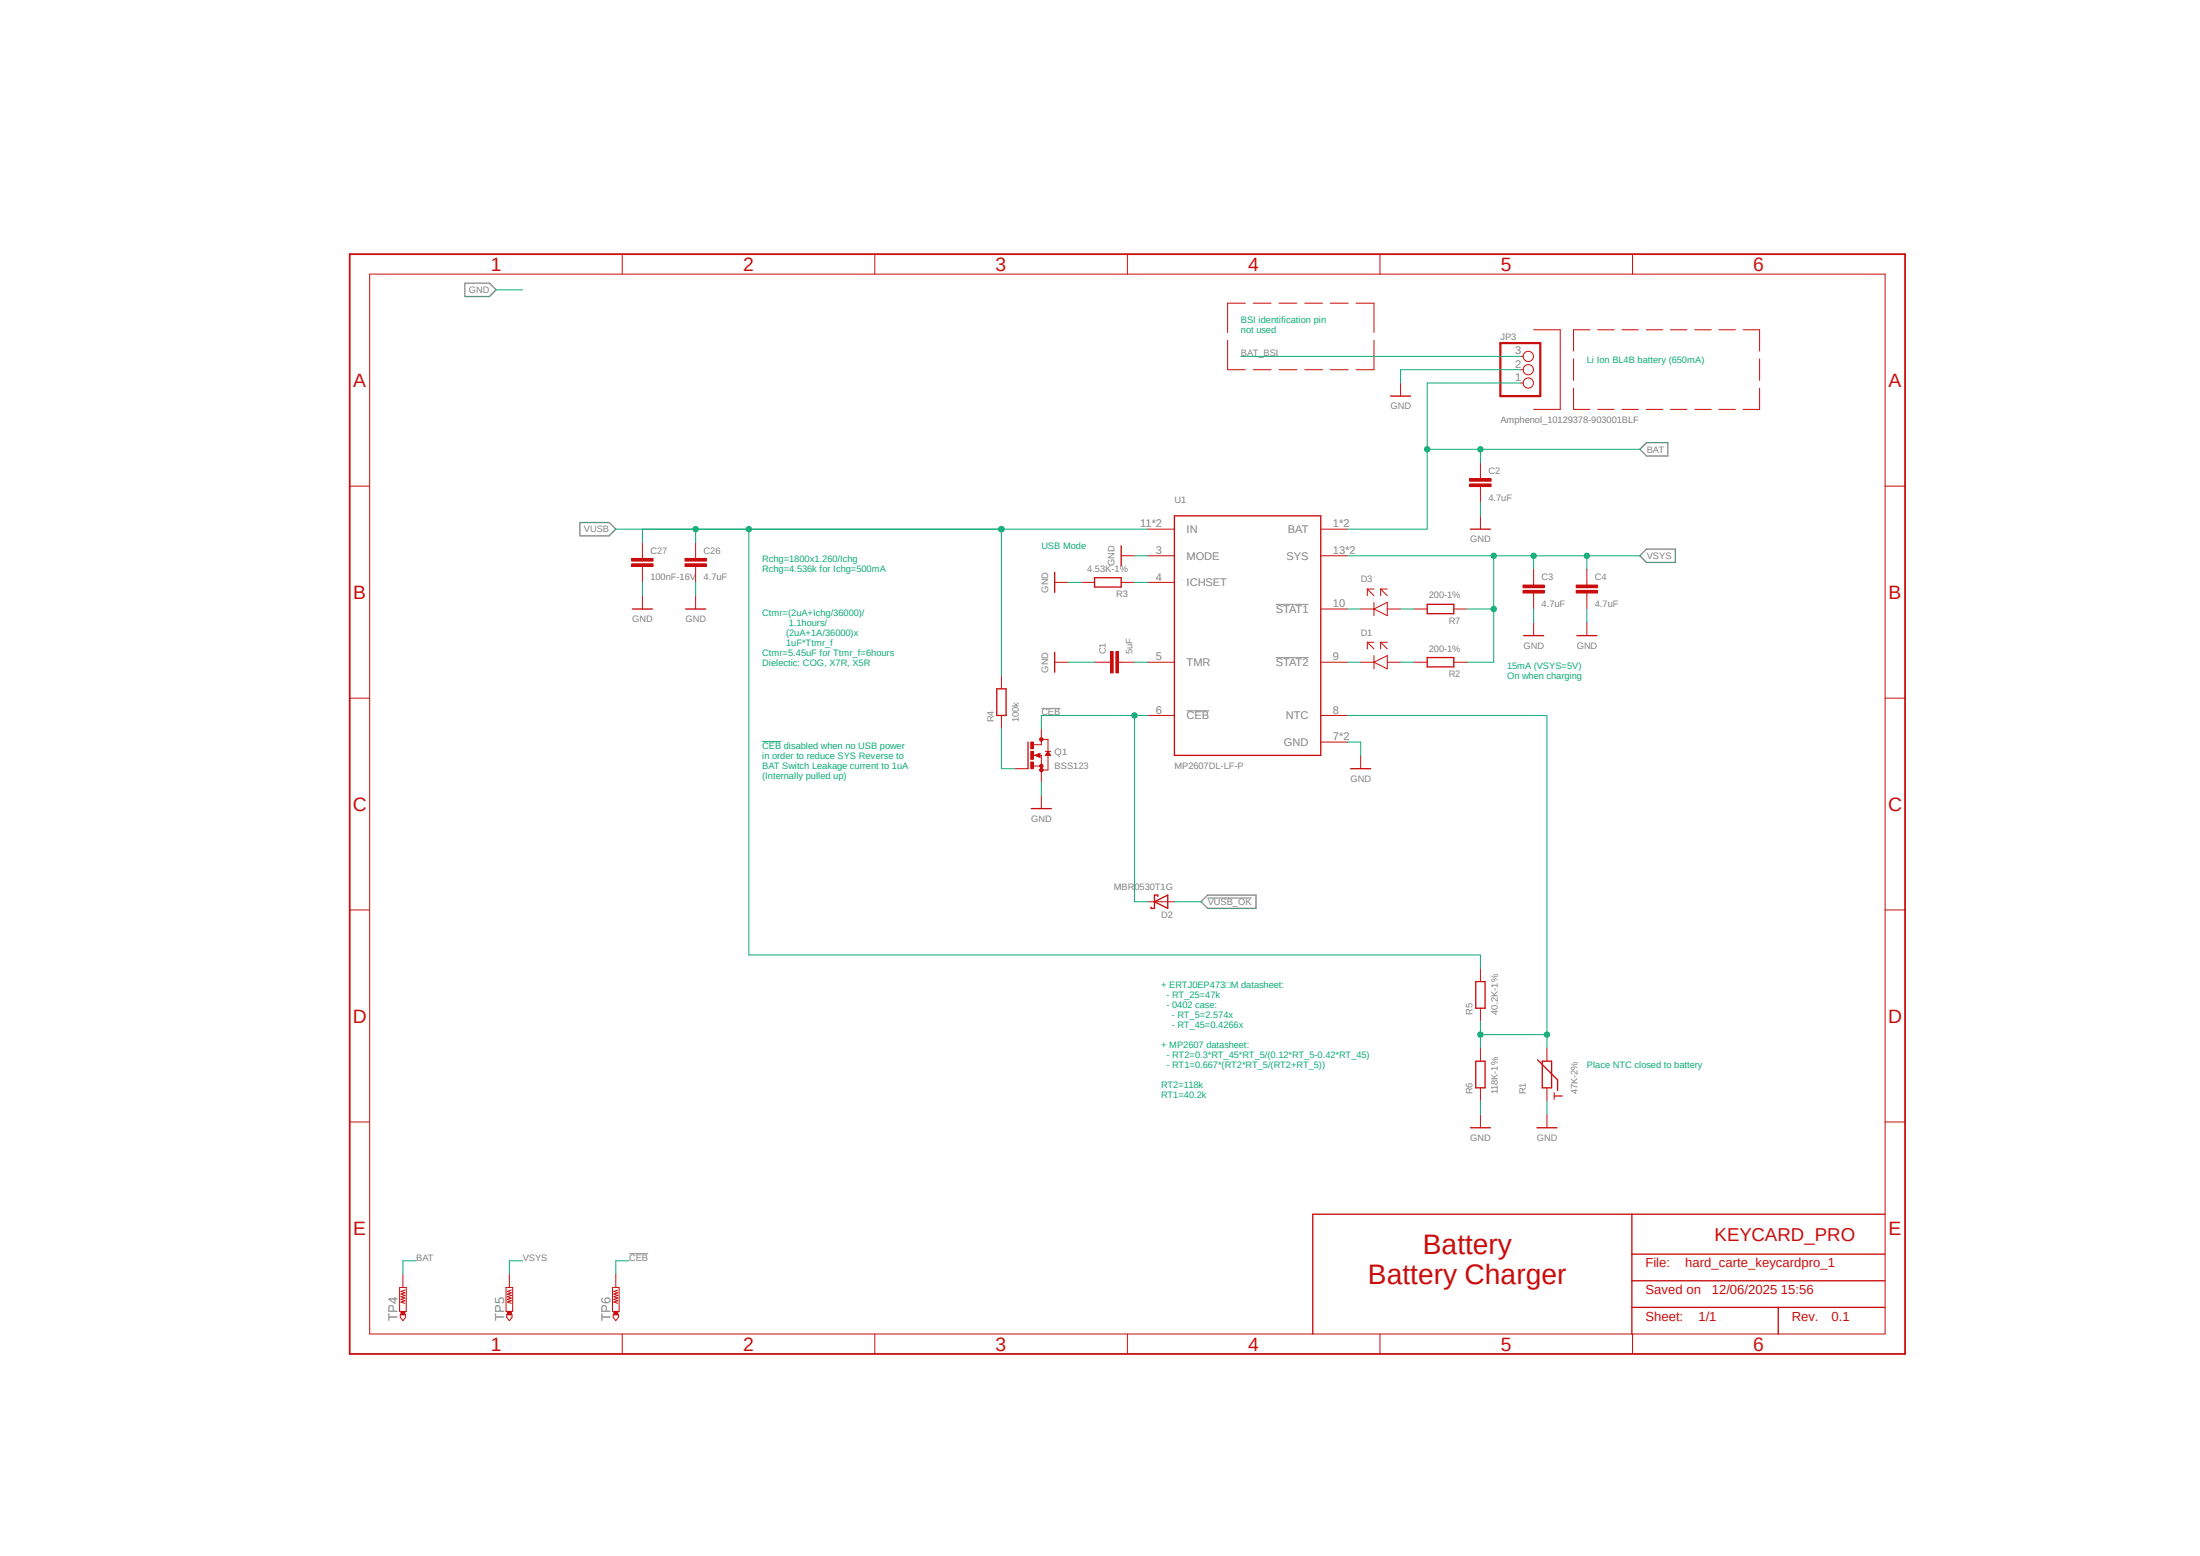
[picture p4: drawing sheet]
<svg xmlns="http://www.w3.org/2000/svg" width="420mm" height="297mm" viewBox="0 0 420 297" stroke-linecap="round" stroke-linejoin="round" font-family="sans-serif">
<path d="M66.3 48.2l297.8 210.8M364.1 48.2l-297.8 210.8" fill="none" stroke="#fff" stroke-width=".19"/>
<path d="M243.5 115.4h6.3M198.8 135.2h3.6M226.5 135.7h4.3M243.5 125.5h6.3M230.5 171.4h8.4M120.1 239.3h3.6" fill="none" stroke="#808080" stroke-width=".19"/>
<path d="M88.7 54.1h4.7l1.3 1.2-1.3 1.3h-4.7zM110.7 99.7h5.6l1.3 1.3-1.3 1.3h-5.6zM313.1 85.8l1.2-1.3h4.1v2.5h-4.1zM313.1 106.1l1.2-1.3h5.5v2.6h-5.5zM229.3 172.1l1.2-1.2h9.3v2.5h-9.3z" fill="none" stroke="#808080" stroke-width=".25"/>
<g fill="none" stroke="#c90d0c" stroke-width=".19">
<path d="M237.7 57.9h-3.3v5.6M239.3 57.9h3.4M244.2 57.9h3.4M249.1 57.9h3.4M254 57.9h3.4M258.9 57.9h3.4v5.6M234.4 64.9v5.7h3.3M239.3 70.6h3.4M244.2 70.6h3.4M249.1 70.6h3.4M254 70.6h3.4M262.3 64.9v5.7h-3.4"/>
<path d="M292.8 62.9h5.1v15.2h-5.1M300.4 74.1v4h3.1M300.4 68.5v4.1M303.5 62.9h-3.1v4.1M305 78.1h3.1M305 62.9h3.1M309.6 78.1h3.2M309.6 62.9h3.2M314.3 78.1h3.1M314.3 62.9h3.1M318.9 78.1h3.1M318.9 62.9h3.1"/>
<path d="M323.6 78.1h3.1M323.6 62.9h3.1M328.2 78.1h3.1M328.2 62.9h3.1M332.8 62.9h3.1v4.1M335.9 74.1v4h-3.1M335.9 68.5v4.1M282.6 98.5v2.5M201.3 111.2h2.6M214 106.1h2.6M201.3 126.4h2.6M259.8 126.4h2.5"/>
<path d="M261 122.6h1.3M261 122.6l1.3 1.3M261 122.6v1.3M262.3 125.1v2.6M262.3 126.4l2.5-1.3v2.6zM263.6 122.6l1.2 1.3M263.6 122.6h1.2M263.6 122.6v1.3M264.8 126.4h2.6M197.3 146.2h1.5M197.5 144.2l1-.4v.8zM198.8 141.1h1.3v5.9h-1.3v-2.8h-1.5"/>
<path d="M198.8 141.6v.6h-1.5M199.6 143.4h1M200.1 143.4l.5 .8h-1zM295.3 200v2.6M295.3 207.6v2.6M295.3 212.7v2.6"/>
</g>
<path d="M201.3 109.3v3.8M214 104.2v3.8M280.7 101h3.8M201.3 124.5v3.8M196.3 141.6v5.1M197.8 144.2l.6 .2v-.5l-.5 .3M200.1 143.7l.2 .4h-.5zM293.4 215.3h3.8M293.5 202.3l3.8 3.8v2.1M294.4 202.6h1.8v5h-1.8z" fill="none" stroke="#c90d0c" stroke-width=".25"/>
<circle cx="198.8" cy="147" r=".33" fill="#c90d0c"/>
<circle cx="198.8" cy="147" r=".33" fill="none" stroke="#c90d0c" stroke-width=".19"/>
<circle cx="198.8" cy="146.2" r=".33" fill="#c90d0c"/>
<circle cx="198.8" cy="146.2" r=".33" fill="none" stroke="#c90d0c" stroke-width=".19"/>
<circle cx="198.8" cy="141.1" r=".33" fill="#c90d0c"/>
<circle cx="198.8" cy="141.1" r=".33" fill="none" stroke="#c90d0c" stroke-width=".19"/>
<path d="M196.8 141.6h.5v1.3h-.5z" fill-rule="evenodd" fill="#c90d0c"/>
<path d="M196.8 141.6h.5v1.3h-.5z" fill="none" stroke="#c90d0c" stroke-width=".19"/>
<path d="M196.8 145.5h.5v1.2h-.5z" fill-rule="evenodd" fill="#c90d0c"/>
<path d="M196.8 145.5h.5v1.2h-.5z" fill="none" stroke="#c90d0c" stroke-width=".19"/>
<path d="M196.8 143.4h.5v1.5h-.5z" fill-rule="evenodd" fill="#c90d0c"/>
<path d="M122.6 113.7v2.5M132.8 106.1v.5M132.8 108.1v.5M198.8 139.1v2.5M193.7 146.7h2.6M196.8 143.4h.5v1.5h-.5zM198.8 146.7v2.6M198.8 151.8v2.5M259.8 144.2v2.5M219.1 172.1h5.1" fill="none" stroke="#c90d0c" stroke-width=".19"/>
<path d="M120.7 116.2h3.8M196.9 154.3h3.8M257.9 146.7h3.8M220.4 172.1l2.5-1.2v2.5zM221 171.1v-.2h-.6v2.5h-.6v-.3" fill="none" stroke="#c90d0c" stroke-width=".25"/>
<path d="M130.8 107.6h4v.5h-4z" fill-rule="evenodd" fill="#c90d0c"/>
<path d="M130.8 107.6h4v.5h-4z" fill="none" stroke="#c90d0c" stroke-width=".19"/>
<path d="M130.8 106.6h4v.5h-4z" fill-rule="evenodd" fill="#c90d0c"/>
<path d="M122.6 106.1v.5M122.6 108.1v.5M130.8 106.6h4v.5h-4zM132.8 103.5v2.6M132.8 108.6v2.6" fill="none" stroke="#c90d0c" stroke-width=".19"/>
<path d="M120.6 107.6h4.1v.5h-4.1z" fill-rule="evenodd" fill="#c90d0c"/>
<path d="M120.6 107.6h4.1v.5h-4.1z" fill="none" stroke="#c90d0c" stroke-width=".19"/>
<path d="M120.6 106.6h4.1v.5h-4.1z" fill-rule="evenodd" fill="#c90d0c"/>
<g fill="none" stroke="#c90d0c" stroke-width=".19">
<path d="M70.6 52.3h289.3v202.3h-289.3zM118.8 48.5v3.8M167 48.5v3.8M215.2 48.5v3.8M263.4 48.5v3.8M311.7 48.5v3.8M267.4 73.1v2.5M66.8 92.8h3.8M359.9 92.8h3.8M120.6 106.6h4.1v.5h-4.1zM122.6 103.5v2.6M122.6 108.6v2.6"/>
<path d="M132.8 113.7v2.5M206.4 111.2h2.6M214 111.2h2.6M66.8 133.3h3.8M191.2 128.9v2.6M191.2 136.6v2.5M211.5 126.4h.5M213.5 126.4h.5M269.9 126.4h2.6M277.5 126.4h2.6M359.9 133.3h3.8M66.8 173.7h3.8"/>
<path d="M359.9 173.7h3.8M282.6 184.8v2.6M282.6 192.4v2.6M66.8 214.2h3.8M282.6 200v2.6M282.6 207.6v2.6M282.6 212.7v2.6M359.9 214.2h3.8M118.8 254.6v3.8M167 254.6v3.8M215.2 254.6v3.8M263.4 254.6v3.8"/>
<path d="M311.7 254.6v3.8"/>
</g>
<g fill="none" stroke="#c90d0c" stroke-width=".25">
<path d="M265.5 75.6h3.8M130.9 116.2h3.8M209 110.3h5v1.8h-5zM190.3 131.5h1.8v5.1h-1.8zM272.5 125.5h5v1.8h-5zM281.7 187.4h1.8v5h-1.8zM280.7 215.3h3.8M281.7 202.6h1.8v5h-1.8zM311.5 231.8v22.8M311.5 239.4h48.3M359.8 231.8h-109.2v22.8M311.5 249.6h48.3"/>
<path d="M311.5 244.5h48.3M339.5 249.6v5"/>
</g>
<path d="M66.8 48.5h296.9v209.9h-296.9z" fill="none" stroke="#c90d0c" stroke-width=".34"/>
<path d="M213 124.4h.5v4h-.5z" fill-rule="evenodd" fill="#c90d0c"/>
<path d="M213 124.4h.5v4h-.5z" fill="none" stroke="#c90d0c" stroke-width=".19"/>
<path d="M212 124.4h.5v4h-.5z" fill-rule="evenodd" fill="#c90d0c"/>
<path d="M282.6 90.8v.6M282.6 92.9v.5M209 126.4h2.5M212 124.4h.5v4h-.5zM214 126.4h2.6" fill="none" stroke="#c90d0c" stroke-width=".19"/>
<path d="M280.6 92.4h4v.5h-4z" fill-rule="evenodd" fill="#c90d0c"/>
<path d="M280.6 92.4h4v.5h-4z" fill="none" stroke="#c90d0c" stroke-width=".19"/>
<path d="M280.6 91.4h4v.5h-4z" fill-rule="evenodd" fill="#c90d0c"/>
<g fill="none" stroke="#c90d0c" stroke-width=".19">
<path d="M290.2 73.1h.6M290.2 70.6h.6M290.2 68h.6M280.6 91.4h4v.5h-4zM282.6 88.3v2.5M282.6 93.4v2.5M292.8 111.2v.5M292.8 113.2v.5"/>
<circle cx="291.8" cy="70.6" r=".98"/>
<circle cx="291.8" cy="68" r=".98"/>
<circle cx="291.8" cy="73.1" r=".98"/>
</g>
<path d="M286.4 65.5h7.6v10.1h-7.6z" fill="none" stroke="#c90d0c" stroke-width=".42"/>
<path d="M290.7 112.7h4.1v.5h-4.1z" fill-rule="evenodd" fill="#c90d0c"/>
<path d="M290.7 112.7h4.1v.5h-4.1z" fill="none" stroke="#c90d0c" stroke-width=".19"/>
<path d="M290.7 111.7h4.1v.5h-4.1z" fill-rule="evenodd" fill="#c90d0c"/>
<path d="M290.7 111.7h4.1v.5h-4.1zM292.8 108.6v2.6M292.8 113.7v2.5M292.8 118.8v2.5M302.9 111.2v.5M302.9 113.2v.5" fill="none" stroke="#c90d0c" stroke-width=".19"/>
<path d="M290.9 121.3h3.8" fill="none" stroke="#c90d0c" stroke-width=".25"/>
<path d="M300.9 112.7h4.1v.5h-4.1z" fill-rule="evenodd" fill="#c90d0c"/>
<path d="M300.9 112.7h4.1v.5h-4.1z" fill="none" stroke="#c90d0c" stroke-width=".19"/>
<path d="M300.9 111.7h4.1v.5h-4.1z" fill-rule="evenodd" fill="#c90d0c"/>
<g fill="none" stroke="#c90d0c" stroke-width=".19">
<path d="M219.1 101h5.1M219.1 106.1h5.1M219.1 111.2h5.1M252.1 101h5.1M252.1 106.1h5.1M252.1 116.2h5.1M259.8 116.2h2.5M261 112.4h1.3M261 112.4l1.3 1.3M261 112.4v1.3M262.3 116.2l2.5-1.2v2.5zM262.3 115v2.5"/>
<path d="M263.6 112.4l1.2 1.3M263.6 112.4h1.2M263.6 112.4v1.3M264.8 116.2h2.6M269.9 116.2h2.6M277.5 116.2h2.6M300.9 111.7h4.1v.5h-4.1zM302.9 108.6v2.6M302.9 113.7v2.5M302.9 118.8v2.5M219.1 126.4h5.1M219.1 136.6h5.1"/>
<path d="M252.1 126.4h5.1M252.1 136.6h5.1M252.1 141.6h5.1M76.3 245.7h1.3v4.6h-1.3zM76.4 251h1v.5l-.5 .6-.5-.6zM77.3 246.3l-.8 .2 .8 .3-.8 .2 .8 .3-.8 .2 .8 .3-.8 .2 .8 .3-.8 .2 .8 .3"/>
</g>
<path d="M224.2 98.5h27.9v45.7h-27.9zM272.5 115.4h5v1.7h-5zM301 121.3h3.8" fill="none" stroke="#c90d0c" stroke-width=".25"/>
<path d="M76.5 250.4h.8v.6h-.8z" fill-rule="evenodd" fill="#c90d0c"/>
<path d="M76.5 250.4h.8v.6h-.8zM76.9 243.2v2.5M96.6 245.7h1.3v4.6h-1.3zM96.7 251h1v.5l-.5 .6-.5-.6zM97.6 246.3l-.7 .2 .7 .3-.7 .2 .7 .3-.7 .2 .7 .3-.7 .2 .7 .3-.7 .2 .7 .3" fill="none" stroke="#c90d0c" stroke-width=".19"/>
<path d="M96.9 250.4h.7v.6h-.7z" fill-rule="evenodd" fill="#c90d0c"/>
<path d="M96.9 250.4h.7v.6h-.7zM97.2 243.2v2.5M116.9 245.7h1.3v4.6h-1.3zM117.1 251h1v.5l-.5 .6-.5-.6zM117.9 246.3l-.7 .2 .7 .3-.7 .2 .7 .3-.7 .2 .7 .3-.7 .2 .7 .3-.7 .2 .7 .3" fill="none" stroke="#c90d0c" stroke-width=".19"/>
<path d="M117.2 250.4h.7v.6h-.7z" fill-rule="evenodd" fill="#c90d0c"/>
<path d="M117.2 250.4h.7v.6h-.7zM117.6 243.2v2.5" fill="none" stroke="#c90d0c" stroke-width=".19"/>
<g fill="none" stroke="#0dab76" stroke-width=".19">
<path d="M94.7 55.3h5.1M290.2 70.6h-22.8v2.5M282.6 95.9v2.6M122.6 111.2v2.5M132.8 111.2v2.5M203.9 111.2h2.5M216.6 106.1h2.5M257.2 106.1h28v20.3h-5.1M292.8 116.2v2.6M302.9 116.2v2.6M203.9 126.4h5.1M145.5 141.6h3.6"/>
<path d="M198.8 149.3v2.5M257.2 141.6h2.6v2.6M282.6 210.2v2.5M295.3 210.2v2.5"/>
</g>
<circle cx="285.2" cy="106.1" r=".51" fill="#0dab76"/>
<g fill="none" stroke="#0dab76" stroke-width=".19">
<path d="M285.2 106.1h17.7v2.5M292.8 106.1v2.5"/>
<circle cx="285.2" cy="106.1" r=".51"/>
</g>
<circle cx="292.8" cy="106.1" r=".51" fill="#0dab76"/>
<g fill="none" stroke="#0dab76" stroke-width=".19">
<path d="M302.9 106.1h10.2"/>
<circle cx="292.8" cy="106.1" r=".51"/>
</g>
<circle cx="302.9" cy="106.1" r=".51" fill="#0dab76"/>
<g fill="none" stroke="#0dab76" stroke-width=".19">
<path d="M280.1 116.2h5.1"/>
<circle cx="302.9" cy="106.1" r=".51"/>
</g>
<circle cx="285.2" cy="116.2" r=".51" fill="#0dab76"/>
<g fill="none" stroke="#0dab76" stroke-width=".19">
<path d="M272.5 85.8h10.1v2.5M267.4 126.4h2.5M99.8 240.7h-2.6v2.5"/>
<circle cx="285.2" cy="116.2" r=".51"/>
</g>
<circle cx="282.6" cy="85.8" r=".51" fill="#0dab76"/>
<g fill="none" stroke="#0dab76" stroke-width=".19">
<path d="M290.2 73.1h-17.7v27.9h-15.3M282.6 85.8h30.5"/>
<circle cx="282.6" cy="85.8" r=".51"/>
</g>
<circle cx="272.5" cy="85.8" r=".51" fill="#0dab76"/>
<g fill="none" stroke="#0dab76" stroke-width=".19">
<path d="M216.6 111.2h2.5M216.6 126.4h2.5M216.6 136.6v35.5h2.5M219.1 136.6h-20.3v2.5M79.5 240.7h-2.6v2.5"/>
<circle cx="272.5" cy="85.8" r=".51"/>
</g>
<circle cx="216.6" cy="136.6" r=".51" fill="#0dab76"/>
<g fill="none" stroke="#0dab76" stroke-width=".19">
<path d="M132.8 101v2.5M191.2 101h-68.6v2.5M191.2 139.1v7.6h2.5M224.2 172.1h5.1M120.1 240.7h-2.5v2.5"/>
<circle cx="216.6" cy="136.6" r=".51"/>
</g>
<circle cx="132.8" cy="101" r=".51" fill="#0dab76"/>
<g fill="none" stroke="#0dab76" stroke-width=".19">
<path d="M117.6 101h101.5M191.2 101v27.9"/>
<circle cx="132.8" cy="101" r=".51"/>
</g>
<circle cx="191.2" cy="101" r=".51" fill="#0dab76"/>
<circle cx="191.2" cy="101" r=".51" fill="none" stroke="#0dab76" stroke-width=".19"/>
<circle cx="191.2" cy="101" r=".51" fill="#0dab76"/>
<g fill="none" stroke="#0dab76" stroke-width=".19">
<path d="M143 101v81.3h139.6"/>
<circle cx="191.2" cy="101" r=".51"/>
</g>
<circle cx="143" cy="101" r=".51" fill="#0dab76"/>
<g fill="none" stroke="#0dab76" stroke-width=".19">
<path d="M257.2 136.6h38.1v63.4M282.6 182.3v2.5M282.6 195v5M282.6 197.5h12.7"/>
<circle cx="143" cy="101" r=".51"/>
</g>
<circle cx="282.6" cy="197.5" r=".51" fill="#0dab76"/>
<circle cx="282.6" cy="197.5" r=".51" fill="none" stroke="#0dab76" stroke-width=".19"/>
<circle cx="295.3" cy="197.5" r=".51" fill="#0dab76"/>
<g fill="none" stroke="#0dab76" stroke-width=".19">
<path d="M236.9 68h53.3M257.2 116.2h2.6M267.4 116.2h2.5M257.2 126.4h2.6"/>
<circle cx="295.3" cy="197.5" r=".51"/>
</g>
<g font-size="5.4" fill="#c90d0c">
<text x="271.6" y="239.4">Battery</text>
<text x="261.2" y="245.1">Battery Charger</text>
</g>
<g font-size="3.7" fill="#c90d0c">
<text x="93.7" y="51.7">1</text>
<text x="141.9" y="51.7">2</text>
<text x="190.1" y="51.7">3</text>
<text x="238.3" y="51.7">4</text>
<text x="286.5" y="51.7">5</text>
<text x="334.7" y="51.7">6</text>
<text x="67.4" y="73.9">A</text>
<text x="360.5" y="73.9">A</text>
<text x="67.4" y="114.3">B</text>
<text x="360.5" y="114.3">B</text>
<text x="67.4" y="154.8">C</text>
<text x="360.5" y="154.8">C</text>
<text x="67.4" y="195.2">D</text>
<text x="360.5" y="195.2">D</text>
<text x="67.4" y="235.7">E</text>
<text x="360.5" y="235.7">E</text>
<text x="93.7" y="257.8">1</text>
<text x="141.9" y="257.8">2</text>
<text x="190.1" y="257.8">3</text>
<text x="238.3" y="257.8">4</text>
<text x="286.5" y="257.8">5</text>
<text x="334.7" y="257.8">6</text>
</g>
<text font-size="3.6" fill="#c90d0c" x="327.3" y="236.9">KEYCARD_PRO</text>
<g font-size="2.5" fill="#c90d0c">
<text x="298.4" y="209.9" transform="rotate(-90 298.4 209.9)">T</text>
<text x="314.1" y="241.9">File:</text>
<text x="321.7" y="241.9">hard_carte_keycardpro_1</text>
<text x="314.1" y="247">Saved on</text>
<text x="326.8" y="247">12/06/2025 15:56</text>
<text x="314.1" y="252.1">Sheet:</text>
<text x="324.2" y="252.1">1/1</text>
<text x="342.1" y="252.1">Rev.</text>
<text x="349.6" y="252.1">0.1</text>
</g>
<g font-size="2.5" fill="#808080">
<text x="75.9" y="252.1" transform="rotate(-90 75.9 252.1)">TP4</text>
<text x="96.2" y="252.1" transform="rotate(-90 96.2 252.1)">TP5</text>
<text x="116.5" y="252.1" transform="rotate(-90 116.5 252.1)">TP6</text>
</g>
<g font-size="2.1" fill="#808080">
<text x="289.2" y="70.2">2</text>
<text x="289.2" y="67.6">3</text>
<text x="289.2" y="72.7">1</text>
<text x="217.7" y="100.7">11*2</text>
<text x="226.5" y="101.8">IN</text>
<text x="245.9" y="101.8">BAT</text>
<text x="254.5" y="100.7">1*2</text>
<text x="220.7" y="105.7">3</text>
<text x="226.5" y="106.8">MODE</text>
<text x="245.6" y="106.8">SYS</text>
<text x="254.5" y="105.7">13*2</text>
<text x="220.7" y="110.8">4</text>
<text x="226.5" y="111.9">ICHSET</text>
<text x="243.5" y="117">STAT1</text>
<text x="254.5" y="115.9">10</text>
<text x="220.7" y="126.1">5</text>
<text x="226.5" y="127.2">TMR</text>
<text x="243.5" y="127.2">STAT2</text>
<text x="254.5" y="126.1">9</text>
<text x="220.7" y="136.2">6</text>
<text x="226.5" y="137.3">CEB</text>
<text x="245.4" y="137.3">NTC</text>
<text x="254.5" y="136.2">8</text>
<text x="245.1" y="142.4">GND</text>
<text x="254.5" y="141.3">7*2</text>
</g>
<g font-size="1.8" fill="#808080">
<text x="89.5" y="56">GND</text>
<text x="286.4" y="64.9">JP3</text>
<text x="236.9" y="68">BAT_BSI</text>
<text x="265.4" y="78.1">GND</text>
<text x="286.4" y="80.7">Amphenol_10129378-903001BLF</text>
<text x="314.4" y="86.4">BAT</text>
<text x="224.2" y="95.9">U1</text>
<text x="284.1" y="95.5">4.7uF</text>
<text x="284.1" y="90.5">C2</text>
<text x="111.5" y="101.6">VUSB</text>
<text x="124.2" y="105.7">C27</text>
<text x="134.3" y="105.7">C26</text>
<text x="280.7" y="103.5">GND</text>
<text x="314.4" y="106.7">VSYS</text>
<text x="124.2" y="110.8">100nF-16V</text>
<text x="134.3" y="110.8">4.7uF</text>
<text x="200.1" y="113.2" transform="rotate(-90 200.1 113.2)">GND</text>
<text x="207.6" y="109.1">4.53K-1%</text>
<text x="212.8" y="108.1" transform="rotate(-90 212.8 108.1)">GND</text>
<text x="213.1" y="114">R3</text>
<text x="259.8" y="111.2">D3</text>
<text x="294.3" y="110.8">C3</text>
<text x="304.5" y="110.8">C4</text>
<text x="120.7" y="118.8">GND</text>
<text x="130.9" y="118.8">GND</text>
<text x="272.8" y="114.2">200-1%</text>
<text x="276.6" y="119">R7</text>
<text x="294.3" y="115.9">4.7uF</text>
<text x="304.5" y="115.9">4.7uF</text>
<text x="211.1" y="124.9" transform="rotate(-90 211.1 124.9)">C1</text>
<text x="216.2" y="124.9" transform="rotate(-90 216.2 124.9)">5uF</text>
<text x="259.8" y="121.3">D1</text>
<text x="272.8" y="124.4">200-1%</text>
<text x="290.8" y="123.9">GND</text>
<text x="301" y="123.9">GND</text>
<text x="200.1" y="128.4" transform="rotate(-90 200.1 128.4)">GND</text>
<text x="276.6" y="129.2">R2</text>
<text x="189.7" y="137.8" transform="rotate(-90 189.7 137.8)">R4</text>
<text x="194.5" y="137.8" transform="rotate(-90 194.5 137.8)">100k</text>
<text x="198.8" y="136.6">CEB</text>
<text x="201.3" y="146.7">BSS123</text>
<text x="201.3" y="144.2">Q1</text>
<text x="224.2" y="146.7">MP2607DL-LF-P</text>
<text x="257.8" y="149.3">GND</text>
<text x="196.9" y="156.9">GND</text>
<text x="212.6" y="170">MBR0530T1G</text>
<text x="230.5" y="172.8">VUSB_OK</text>
<text x="221.7" y="175.3">D2</text>
<text x="281.1" y="193.7" transform="rotate(-90 281.1 193.7)">R5</text>
<text x="285.9" y="193.7" transform="rotate(-90 285.9 193.7)">40.2K-1%</text>
<text x="281.1" y="208.9" transform="rotate(-90 281.1 208.9)">R6</text>
<text x="285.9" y="208.9" transform="rotate(-90 285.9 208.9)">118K-1%</text>
<text x="291.3" y="208.9" transform="rotate(-90 291.3 208.9)">R1</text>
<text x="301.2" y="208.9" transform="rotate(-90 301.2 208.9)">47K-2%</text>
<text x="280.7" y="217.8">GND</text>
<text x="293.4" y="217.8">GND</text>
<text x="79.5" y="240.7">BAT</text>
<text x="99.8" y="240.7">VSYS</text>
<text x="120.1" y="240.7">CEB</text>
</g>
<g font-size="1.8" fill="#0dab76">
<text x="236.9" y="61.7">BSI identification pin</text>
<text x="236.9" y="63.6">not used</text>
<text x="302.9" y="69.3">Li Ion BL4B battery (650mA)</text>
<text x="145.5" y="107.4">Rchg=1800x1.260/Ichg</text>
<text x="198.8" y="104.8">USB Mode</text>
<text x="145.5" y="109.3">Rchg=4.536k for Ichg=500mA</text>
<text x="145.5" y="117.5">Ctmr=(2uA+Ichg/36000)/</text>
<text x="150.6" y="119.4">1.1hours/</text>
<text x="145.5" y="125.1">Ctmr=5.45uF for Ttmr_f=6hours</text>
<text x="150.1" y="121.3">(2uA+1A/36000)x</text>
<text x="150.1" y="123.2">1uF*Ttmr_f</text>
<text x="145.5" y="127">Dielectic: COG, X7R, X5R</text>
<text x="287.7" y="127.7">15mA (VSYS=5V)</text>
<text x="287.7" y="129.6">On when charging</text>
<text x="145.5" y="142.9">CEB disabled when no USB power</text>
<text x="145.5" y="144.8">in order to reduce SYS Reverse to</text>
<text x="145.5" y="146.7">BAT Switch Leakage current to 1uA</text>
<text x="145.5" y="148.6">(Internally pulled up)</text>
<text x="221.7" y="188.6">+ ERTJ0EP473□M datasheet:</text>
<text x="222.7" y="190.5">- RT_25=47k</text>
<text x="222.7" y="192.4">- 0402 case:</text>
<text x="223.7" y="194.4">- RT_5=2.574x</text>
<text x="223.7" y="196.3">- RT_45=0.4266x</text>
<text x="221.7" y="200.1">+ MP2607 datasheet:</text>
<text x="222.7" y="202">- RT2=0.3*RT_45*RT_5/(0.12*RT_5-0.42*RT_45)</text>
<text x="222.7" y="203.9">- RT1=0.667*(RT2*RT_5/(RT2+RT_5))</text>
<text x="302.9" y="203.8">Place NTC closed to battery</text>
<text x="221.7" y="207.7">RT2=118k</text>
<text x="221.7" y="209.6">RT1=40.2k</text>
</g>
</svg>
